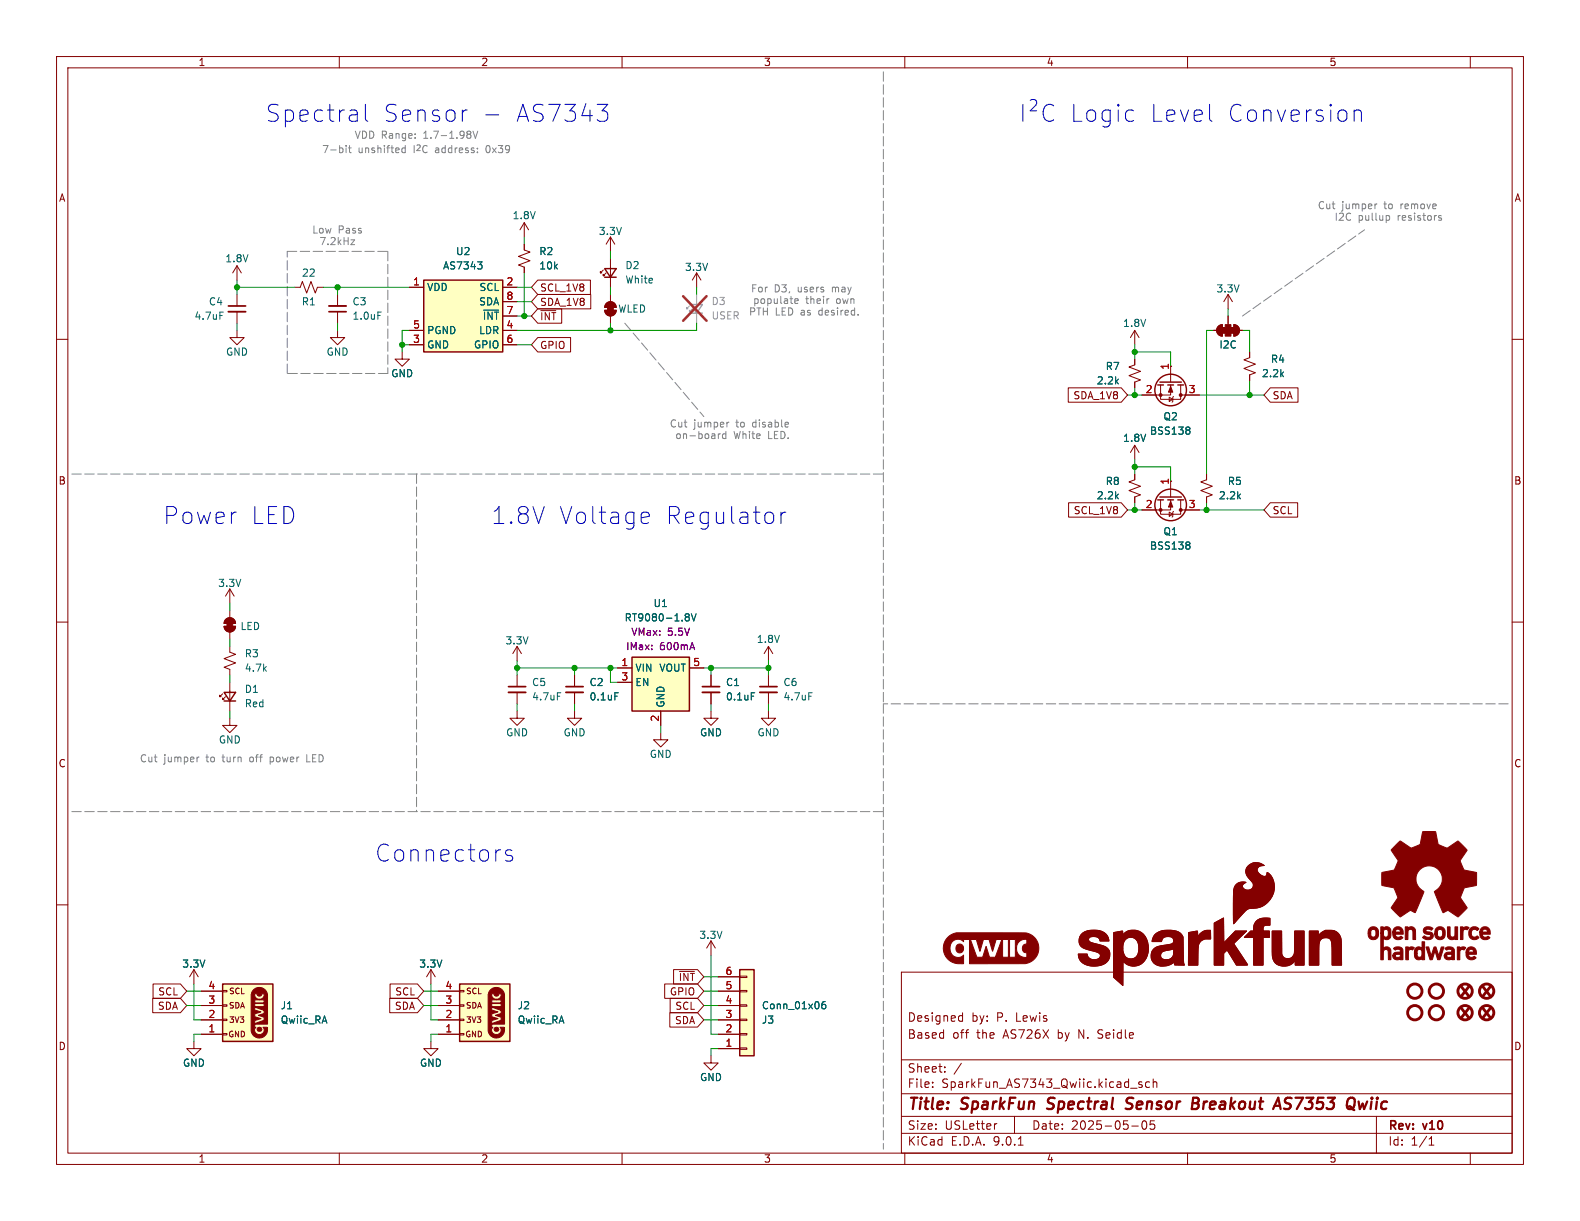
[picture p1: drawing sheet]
<svg xmlns="http://www.w3.org/2000/svg" width="279mm" height="216mm" viewBox="0 0 279 216" stroke-linecap="round" stroke-linejoin="round" font-family="sans-serif">
<g fill="none" stroke="#840000" stroke-width=".18">
<path d="M10 10h259.4v195.9h-259.4zM12 12h255.4v191.9h-255.4zM60 10v2M110 10v2M160 10v2M210 10v2M260 10v2M41.9 52.1v2M41.9 55.1v2.1M92.7 43.2v1l1 .4-2 .7 2 .8-2 .8 1 .3v1.1M217.2 52.1l.7 1.2M217.2 52.1l-.8 1.2"/>
<path d="M217.2 52.1v2.5M10 60h2M200.7 63.5v1l-1.1 .4 2.1 .8-2.1 .7 2.1 .8-1 .4v1M267.4 60h2M10 110h2M91.4 114.3l-.7 1.3M91.4 114.3l.8 1.3M91.4 114.3v2.5M267.4 110h2M10 160h2M34.3 171.5l-.8 1.2M34.3 171.5l.8 1.2"/>
<path d="M34.3 171.5v2.5M159.4 171.9h108v32h-108zM169.8 179.6l.4 .1M170.2 179.1v1.5M267.4 160h2M76.2 184.2v1.2h1.3l-1.3 1.3-1.3-1.3h1.3M159.4 197.4h108M159.4 193.4h108M159.4 187.4h108M164.9 192.1v.2M164.9 191.4v.1M167.1 189.4v.2"/>
<path d="M167.1 188.7v.1M170 188l-1.3 1.9M170.2 180.5l-.4 .1M176.3 198.7l-.3 .1M179.4 197.4v3M199.9 192.4h1.2M200.1 199.1h1.2M201.9 191.4l-.3-.1-.2 .2v.2l.5 .2v.3h-.5M202.1 198.3l.2-.1a.81 .81 0 0 1 .6 .6 .81 .81 0 0 1-.3 .8l-.2 .1a.81 .81 0 0 1-.3-1.4zM203.3 191.4l-.4-.1-.3 .3v.4l.1 .2h.6M203.9 191.4l.2-.1 .4 .1 .1 .9M203.9 190.8v1.5"/>
<path d="M204.1 198.2h-.7v.7l.2-.1h.5l.1 .2-.1 .5-.2 .2-.5-.2M243.4 197.4v6.5M60 203.9v2M110 203.9v2M159.4 200.4h108M160 203.9v2M180.1 202.5h.8M210 203.9v2M252.7 202.5h.9M252.7 201.4l.4-.4v1.5M260 203.9v2"/>
</g>
<path d="M185.1 196l.3 .1M185.4 194.3l-.1 .2 .1 .4M200.1 195.9a.85 .85 0 0 1-1.1 .1M200.1 194.1l-.6 .1a.46 .46 0 0 0-.3 .5 .46 .46 0 0 0 .3 .4l.6 .1M210.9 195.1h.6M211 194.1h.7a.49 .49 0 0 1 .3 .5 .49 .49 0 0 1-.5 .5M211.5 195.1l.3 .1a.58 .58 0 0 1-.3 .9h-.8M227 196l.8 .1M228.1 194.1l-.6 .1a.46 .46 0 0 0-.3 .5 .46 .46 0 0 0 .3 .4l.4 .1M240.2 194.8l.3 1.3 .5-.9 .2 .9 .6-1.3" fill="none" stroke="#840000" stroke-width=".4"/>
<g fill="#840000" stroke="#840000" stroke-width=".18">
<path d="M191.2 165.3a3.7 3.7 0 0 1 4.3-.2l.5 .7 .1 .6h-1.6a1.16 1.16 0 0 0-1.7-.7 .55 .55 0 0 0-.3 .6 .55 .55 0 0 0 .6 .4l1 .3a2.36 2.36 0 0 1 2.1 1.4 2.05 2.05 0 0 1-2.2 2.4 3.3 3.3 0 0 1-3.1-1.1l-.2-1h1.6a1.25 1.25 0 0 0 1 1 1.25 1.25 0 0 0 1.3-.7 .74 .74 0 0 0-.8-.7l-.4-.1a3.1 3.1 0 0 1-2.5-1.2l-.1-.9z"/>
<path d="M196.9 164.9l1.6-.3v.8a2.5 2.5 0 0 1 2.6-.8 2.5 2.5 0 0 1 1.8 2 3.1 3.1 0 0 1-2.3 4.2 2.38 2.38 0 0 1-2-.9v4.4l-1.7-1.5v-5.1h1.6a1.53 1.53 0 0 0 1.9 1.8 2.11 2.11 0 0 0 .9-2.7 1.39 1.39 0 0 0-1.7-1 1.39 1.39 0 0 0-1 1.6l-.1 .3h-1.6z"/>
<path d="M204.3 165.1a4.1 4.1 0 0 1 4.4-.1l.5 .7 .1 4.1 .1 .9-1.7-.1-.1-.5a2.79 2.79 0 0 1-3.8-.1l-.2-.5v-.6h1.6a.98 .98 0 0 0 1.5 .8 1.57 1.57 0 0 0 .8-1.9l-.6 .2a1.89 1.89 0 0 0-1.6 .6l-.1 .3h-1.6a1.78 1.78 0 0 1 1.9-1.7l.5-.1a1.43 1.43 0 0 0 1.6-.6 .79 .79 0 0 0-1-.9 .96 .96 0 0 0-1.2 .9h-1.7l.2-.8z"/>
<path d="M210.2 164.9l1.5-.3 .1 1.1a2.13 2.13 0 0 1 2.3-1.2v1.5h-.5a1.6 1.6 0 0 0-1.7 2l-.1 2.7h-1.6z"/>
<path d="M214.7 163.2l1.7-.9v4.4l2.1-2.1h1.9l-2.2 2.3 2.4 3.7-1.9 .1-1.7-2.7-.6 .6v2.1h-1.7z"/>
<path d="M220.7 153.1a2.13 2.13 0 0 1 2.9-.1 .91 .91 0 0 0-1.3 1 1.28 1.28 0 0 0 1.6 .8l.1-.4a.78 .78 0 0 1 .8 .5 3.9 3.9 0 0 1-.1 4.1 3.9 3.9 0 0 1-3.8 1.6 8.1 8.1 0 0 0-2.5 2.4l-.3 .3v-4.2a4.1 4.1 0 0 1 .5-2.7 1.84 1.84 0 0 1 1.7-.4 .68 .68 0 0 0-.6 .8 .68 .68 0 0 0 .7 .6 .93 .93 0 0 0 1.2-.5 .93 .93 0 0 0-.4-1.2 1.79 1.79 0 0 1-.5-2.6z"/>
<path d="M222.1 163a2.63 2.63 0 0 1 2.5-.6v1.2h-.4a.61 .61 0 0 0-.7 .1 .61 .61 0 0 0-.1 .6v.3h1.1v1.2h-1.1v4.9h-1.7v-4.9h-1.7l1.2-1.2h.5l.1-1.1z"/>
<path d="M225 164.6h1.6l.1 4.1a1.18 1.18 0 0 0 1.4 .8 1.18 1.18 0 0 0 .8-1.5v-3.4h1.7v6.1h-1.6v-.9a2.34 2.34 0 0 1-3.7 .2l-.3-1z"/>
<path d="M231.5 164.6h1.6v.9a2.42 2.42 0 0 1 2.7-1 2.32 2.32 0 0 1 1.4 2.7v3.5h-1.6l-.1-3.2a1.42 1.42 0 0 0-.7-1.7 1.22 1.22 0 0 0-1.6 1.4v3.5h-1.7z"/>
</g>
<path d="M40.4 54.1h3" fill="none" stroke="#840000" stroke-width=".3"/>
<path d="M40.4 55.1h3" fill="none" stroke="#840000" stroke-width=".33"/>
<path d="M38.9 55.2h.6" fill="none" stroke="#006464" stroke-width=".18"/>
<path d="M74.9 49.5h14v12.7h-14z" fill="#ffffc2"/>
<g fill="none" stroke="#840000" stroke-width=".25">
<path d="M74.9 49.5h14v12.7h-14zM204.7 68.1h1M205.1 67.6h3.8M206.5 68.1h1M208.3 68.1h1"/>
<circle cx="207" cy="69" r="2.79"/>
</g>
<g fill="none" stroke="#840000" stroke-width=".18">
<path d="M41.9 58.4v1.3h1.3l-1.3 1.3-1.3-1.3h1.3M41.9 47l-.8 1.3M41.9 47l.8 1.3M41.9 47v2.5M59.7 58.4v1.3h1.3l-1.3 1.3-1.3-1.3h1.3M72.4 50.8h2.5M72.4 58.4h2.5M88.9 50.8h2.5M88.9 58.4h2.5M88.9 53.3h2.5M88.9 55.9h2.5M123.2 48.3l-.8 1.2"/>
<path d="M123.2 48.3l.8 1.2M123.2 48.3v2.5M200.7 58.4l.7 1.3M200.7 58.4l-.8 1.3M200.7 58.4v2.6M214.6 58.4h1.3M215.4 57.7l.8-.3v2a1.02 1.02 0 0 1-1-.6 1.02 1.02 0 0 1 .2-1.1zM217.2 55.9v1.5M218.2 57.4a1.02 1.02 0 0 1 1 1 1.02 1.02 0 0 1-1 1zM218.4 58.4h1.3M71.1 62.2v1.3h1.3l-1.3 1.3-1.3-1.3h1.3M72.4 61h2.5"/>
<path d="M88.9 61h2.5M205.2 68.1v2.5h3.6v-2.5M206.8 70.2l.6 .4-.6 .4zM207 68.1v1.8h-5.1M207 64.8v2.8M207.5 70.1l-.1 .1v.8l-.1 .1M208.8 69.9h3.3M221 62.2v1l-1 .4 2 .8-2 .8 2 .7-1 .4v1"/>
</g>
<path d="M84.5 46.3h.7l-.4 .5M85 46.8l.2 .2v.3l-.2 .3M210.2 75.5l.2 .3-.2 .3 .2 .2v.2l-.2 .3" fill="none" stroke="#006464" stroke-width=".18"/>
<g fill="#840000" stroke="#840000" stroke-width=".18">
<path d="M207 68.3l.4 1h-.8z"/>
<path d="M216.2 57.9h.5v1h-.5z"/>
<path d="M215.4 57.7l.8-.3v2a1.02 1.02 0 0 1-1-.6 1.02 1.02 0 0 1 .2-1.1z"/>
<path d="M216.7 57.4h1v2h-1z"/>
<path d="M217.7 57.9h.5v1h-.5z"/>
<path d="M218.2 57.4a1.02 1.02 0 0 1 1 1 1.02 1.02 0 0 1-1 1z"/>
<circle cx="208.8" cy="69.8" r=".25"/>
<circle cx="205.2" cy="69.8" r=".25"/>
</g>
<path d="M81.3 174h8.9v10.2h-8.9z" fill="#ffffc2"/>
<g fill="#840000" stroke="#840000" stroke-width=".18">
<path d="M86.8 175a1.46 1.46 0 0 1 2.4 .9v5.2h-2.2l1.6-.7v-.5l-1-.4 1-.3v-2.4h-.8v-.1a.8 .8 0 0 0 .8-1h-.4a.4 .4 0 0 1-.4 .4 .4 .4 0 0 1-.4-.4h-.5a.82 .82 0 0 0 .9 1v.1h-.9v.5h1.7v.1h-1.7v.6h1.7v.7l-1.6-.6-.1 .5 1.2 .3-1.1 .4-.1 .5 1.2 .3-1.1 .3-.1 1.2h.3a.79 .79 0 0 0 .1 1.1 .79 .79 0 0 0 1 0 .79 .79 0 0 0 .1-1.1h.8a1.49 1.49 0 0 1-1.1 1.9 1.49 1.49 0 0 1-1.8-1.2v-6.5z"/>
<path d="M191.2 165.3a3.7 3.7 0 0 1 4.3-.2l.5 .7 .1 .6h-1.6a1.16 1.16 0 0 0-1.7-.7 .55 .55 0 0 0-.3 .6 .55 .55 0 0 0 .6 .4l1 .3a2.36 2.36 0 0 1 2.1 1.4 2.05 2.05 0 0 1-2.2 2.4 3.3 3.3 0 0 1-3.1-1.1l-.2-1h1.6a1.25 1.25 0 0 0 1 1 1.25 1.25 0 0 0 1.3-.7 .74 .74 0 0 0-.8-.7l-.4-.1a3.1 3.1 0 0 1-2.5-1.2l-.1-.9z"/>
<path d="M196.9 164.9l1.6-.3v.8a2.5 2.5 0 0 1 2.6-.8 2.5 2.5 0 0 1 1.8 2 3.1 3.1 0 0 1-2.3 4.2 2.38 2.38 0 0 1-2-.9v4.4l-1.7-1.5v-5.1h1.6a1.53 1.53 0 0 0 1.9 1.8 2.11 2.11 0 0 0 .9-2.7 1.39 1.39 0 0 0-1.7-1 1.39 1.39 0 0 0-1 1.6l-.1 .3h-1.6z"/>
<path d="M204.3 165.1a4.1 4.1 0 0 1 4.4-.1l.5 .7 .1 4.1 .1 .9-1.7-.1-.1-.5a2.79 2.79 0 0 1-3.8-.1l-.2-.5v-.6h1.6a.98 .98 0 0 0 1.5 .8 1.57 1.57 0 0 0 .8-1.9l-.6 .2a1.89 1.89 0 0 0-1.6 .6l-.1 .3h-1.6a1.78 1.78 0 0 1 1.9-1.7l.5-.1a1.43 1.43 0 0 0 1.6-.6 .79 .79 0 0 0-1-.9 .96 .96 0 0 0-1.2 .9h-1.7l.2-.8z"/>
<path d="M210.2 164.9l1.5-.3 .1 1.1a2.13 2.13 0 0 1 2.3-1.2v1.5h-.5a1.6 1.6 0 0 0-1.7 2l-.1 2.7h-1.6z"/>
<path d="M214.7 163.2l1.7-.9v4.4l2.1-2.1h1.9l-2.2 2.3 2.4 3.7-1.9 .1-1.7-2.7-.6 .6v2.1h-1.7z"/>
<path d="M220.7 153.1a2.13 2.13 0 0 1 2.9-.1 .91 .91 0 0 0-1.3 1 1.28 1.28 0 0 0 1.6 .8l.1-.4a.78 .78 0 0 1 .8 .5 3.9 3.9 0 0 1-.1 4.1 3.9 3.9 0 0 1-3.8 1.6 8.1 8.1 0 0 0-2.5 2.4l-.3 .3v-4.2a4.1 4.1 0 0 1 .5-2.7 1.84 1.84 0 0 1 1.7-.4 .68 .68 0 0 0-.6 .8 .68 .68 0 0 0 .7 .6 .93 .93 0 0 0 1.2-.5 .93 .93 0 0 0-.4-1.2 1.79 1.79 0 0 1-.5-2.6z"/>
<path d="M222.1 163a2.63 2.63 0 0 1 2.5-.6v1.2h-.4a.61 .61 0 0 0-.7 .1 .61 .61 0 0 0-.1 .6v.3h1.1v1.2h-1.1v4.9h-1.7v-4.9h-1.7l1.2-1.2h.5l.1-1.1z"/>
<path d="M225 164.6h1.6l.1 4.1a1.18 1.18 0 0 0 1.4 .8 1.18 1.18 0 0 0 .8-1.5v-3.4h1.7v6.1h-1.6v-.9a2.34 2.34 0 0 1-3.7 .2l-.3-1z"/>
<path d="M231.5 164.6h1.6v.9a2.42 2.42 0 0 1 2.7-1 2.32 2.32 0 0 1 1.4 2.7v3.5h-1.6l-.1-3.2a1.42 1.42 0 0 0-.7-1.7 1.22 1.22 0 0 0-1.6 1.4v3.5h-1.7z"/>
<path d="M107.4 54.1h1.1v1h-1.1z"/>
<path d="M107.2 53.6a1.02 1.02 0 0 1 1.1-.2 1.02 1.02 0 0 1 .7 1h-2.1z"/>
<path d="M106.9 54.9h2.1a1.02 1.02 0 0 1-1.1 1 1.02 1.02 0 0 1-1-1z"/>
<path d="M167.7 165.7l.5-.4 .9-.4 12 .1a2.74 2.74 0 0 1 2.6 2.6 2.74 2.74 0 0 1-2.4 2.8h-9.9v-4.3h.2l1.1 3.2h1.1l.6-2 .6 2h4.6v-1.6h.2a1.51 1.51 0 0 0 1.8 1.6v-.8a.76 .76 0 0 1-.8-.8 .76 .76 0 0 1 .8-.8v-.8a1.54 1.54 0 0 0-1.8 1.6h-.2v-1.6h-1.1v3.2h-.2v-3.2h-1v3.2h-1.3l1.1-3.2h-.9l-.7 2.1-.6-2.1h-1l-.6 2.1-.5-1.7a.36 .36 0 0 0-.2-.4 .36 .36 0 0 0-.4 0h-1.8v.4a1.44 1.44 0 0 0-1.8-.2 1.44 1.44 0 0 0-.6 1.8 1.38 1.38 0 0 0 .9 1.1 1.38 1.38 0 0 0 1.5-.3v1.5a2.87 2.87 0 0 1-2.9-.9 2.87 2.87 0 0 1-.4-3z"/>
<path d="M242.2 164.1a.97 .97 0 0 1 1.2-.1 .97 .97 0 0 1 .4 1.2 .94 .94 0 0 1-1 1 .94 .94 0 0 1-.9-1.2h.5a.5 .5 0 0 0 .5 .7 .5 .5 0 0 0 .4-.7 .49 .49 0 0 0-.4-.7 .49 .49 0 0 0-.5 .7h-.5l.1-.5z"/>
<path d="M244.2 163.9h.4v.2a.81 .81 0 0 1 1-.1 .81 .81 0 0 1 .4 .9v.2a.82 .82 0 0 1-.4 .9 .82 .82 0 0 1-1-.1v1.8a.81 .81 0 0 1 1-.2 .81 .81 0 0 1 .4 1v1.2h-.5v-1.2a.47 .47 0 0 0-.4-.6 .47 .47 0 0 0-.5 .6v1.2h-.4v-4.7h.4a.47 .47 0 0 0 .4 .7 .47 .47 0 0 0 .5-.6 .49 .49 0 0 0-.1-.7 .49 .49 0 0 0-.7 .2l-.1 .4h-.4z"/>
<path d="M246.4 167.7a.99 .99 0 0 1 1.3-.2 .99 .99 0 0 1 .4 1.2v1h-.5v-.2l-.2 .2a.78 .78 0 0 1-1.1-.7h.4a.47 .47 0 0 0 .6 .3 .47 .47 0 0 0 .3-.6 .76 .76 0 0 0-.9 .3h-.4a.77 .77 0 0 1 .9-.6l.4-.1a.48 .48 0 0 0-.3-.5 .48 .48 0 0 0-.5 .2z"/>
<path d="M246.5 164.2a.92 .92 0 0 1 1.1-.3 .92 .92 0 0 1 .5 1v.3h-1.4a.65 .65 0 0 0 .4 .5 .65 .65 0 0 0 .7-.1l.3 .2a1.05 1.05 0 0 1-1.3 .3 1.05 1.05 0 0 1-.5-1.3h1.4a.47 .47 0 0 0-.5-.5 .47 .47 0 0 0-.5 .5h-.4z"/>
<path d="M248.5 163.9h.5v.2a.84 .84 0 0 1 1-.1 .84 .84 0 0 1 .3 1v1.1h-.4v-1.1a.48 .48 0 0 0-.5-.7 .48 .48 0 0 0-.4 .7v1.1h-.5z"/>
<path d="M248.6 167.4h.5v.3a.78 .78 0 0 1 1-.1l-.3 .4a.53 .53 0 0 0-.7 .1 .53 .53 0 0 0 0 .6v1h-.5z"/>
<path d="M251.5 166.5h.4v3.2h-.4v-.2a.84 .84 0 0 1-1.1 .1 .84 .84 0 0 1-.3-1h.5a.48 .48 0 0 0 .4 .7 .48 .48 0 0 0 .5-.7 .48 .48 0 0 0-.5-.7 .48 .48 0 0 0-.4 .7h-.5a.83 .83 0 0 1 .3-1 .83 .83 0 0 1 1.1 .1z"/>
<path d="M251.9 164.1l.3-.2h.6l.6 .3-.3 .3-.1-.1a.52 .52 0 0 0-.9 .2l.2 .1a1.01 1.01 0 0 1 1.2 .7 1.05 1.05 0 0 1-1.8 .5l-.2-.1 .4-.3a.7 .7 0 0 0 1.1-.1l-.3-.2a.73 .73 0 0 1-.9-.3 .73 .73 0 0 1 .1-.8z"/>
<path d="M252.2 167.5l.4-.1 .5 1.6 .3-1.1a.37 .37 0 0 1 .1-.4 .37 .37 0 0 1 .4-.1l.5 1.5 .5-1.4h.4l-.7 2.2h-.4l-.4-1.5-.4 1a.39 .39 0 0 1-.1 .5 .39 .39 0 0 1-.4 0z"/>
<path d="M254 164.1a.98 .98 0 0 1 1.2 0 .98 .98 0 0 1 .4 1.1 .92 .92 0 0 1-1 1 .92 .92 0 0 1-.9-1.1h.5a.49 .49 0 0 0 .6 .6 .49 .49 0 0 0 .3-.7 .49 .49 0 0 0-.4-.7 .49 .49 0 0 0-.5 .6v.2h-.5l.1-.7z"/>
<path d="M255.5 167.7a.97 .97 0 0 1 1.3-.2 .97 .97 0 0 1 .4 1.2v1h-.5v-.2a.81 .81 0 0 1-1.3-.5h.4a.48 .48 0 0 0 .6 .3 .48 .48 0 0 0 .3-.6l-.6 .1-.3 .2h-.4a.77 .77 0 0 1 .9-.6l.4-.1a.48 .48 0 0 0-.3-.5 .48 .48 0 0 0-.5 .2z"/>
<path d="M256 163.9h.4v1a.52 .52 0 0 0 .1 .6 .52 .52 0 0 0 .7 0l.1-1.6h.5v2.2h-.5v-.2l-.3 .2a.79 .79 0 0 1-1-.5z"/>
<path d="M247.1 149.1l.5-.4 1.6 1a.58 .58 0 0 0 .9 .1l.7-.3a.61 .61 0 0 0 .5-.8l.3-1.6 2.2-.1 .1 .1 .3 1.7a.58 .58 0 0 0 .6 .7l.7 .3a.58 .58 0 0 0 .9-.2l1.4-.9 1.6 1.6-1.2 2 .7 1.5 2.2 .5v1.8a.36 .36 0 0 1 0 .5 .36 .36 0 0 1-.4 .1l-1.7 .3-.6 1.3a.61 .61 0 0 0 .2 .9l.9 1.3-1.6 1.6-1.6-1a.52 .52 0 0 0-.8 .2l-.2 .1a.34 .34 0 0 1-.3-.5l-1.4-3.2a2.36 2.36 0 0 0 1.4-3.1 2.36 2.36 0 0 0-3-1.3 2.36 2.36 0 0 0-1.5 2.9l.4 .7 .5 .5a.38 .38 0 0 1 .4 .3 .38 .38 0 0 1-.2 .4l-1.3 3.3-.9-.4-1.8 1.1-1.4-1.4a.3 .3 0 0 1-.2-.3 .3 .3 0 0 1 .2-.2l1-1.5-.5-1.2a.6 .6 0 0 0-.8-.6l-1.5-.3v-2.3l2.1-.5 .6-1.1a.48 .48 0 0 0 0-.8l-1.1-1.6z"/>
<path d="M257.7 167.4h.4v.3a.69 .69 0 0 1 1.1-.1l-.1 .1a.66 .66 0 0 1-.7 .2l-.2 .4-.1 1.4h-.4z"/>
<path d="M258.3 163.9h.4v.2l.5-.2h.3l.3 .1-.2 .2a.27 .27 0 0 1-.4 .1l-.4 .3-.1 1.5h-.4z"/>
<path d="M259.6 167.6a.98 .98 0 0 1 1.1 0 .98 .98 0 0 1 .4 1.1h-1.4a.58 .58 0 0 0 .4 .6 .58 .58 0 0 0 .6-.2l.3 .3a1.05 1.05 0 0 1-1.3 .2 1.05 1.05 0 0 1-.5-1.2h1.4a.47 .47 0 0 0-.5-.5 .47 .47 0 0 0-.4 .5h-.5z"/>
<path d="M260 164.1a1.05 1.05 0 0 1 1.5 .2l-.3 .3a.63 .63 0 0 0-.9-.1 .63 .63 0 0 0-.1 .8 .57 .57 0 0 0 1 .2l.3 .2a1.04 1.04 0 0 1-1.4 .3 1.04 1.04 0 0 1-.3-1.4z"/>
<path d="M262 164.1a.99 .99 0 0 1 1.2 0 .99 .99 0 0 1 .3 1.1h-1.4a.64 .64 0 0 0 1.1 .4 .27 .27 0 0 1 .2 .3 .27 .27 0 0 1-.4 .2 1.03 1.03 0 0 1-1.1-.2 1.03 1.03 0 0 1-.2-1.1h1.4a.47 .47 0 0 0-.5-.5 .47 .47 0 0 0-.5 .5h-.4z"/>
<path d="M207 88.6l.4 1.1h-.8z"/>
<circle cx="87.8" cy="182" r=".4"/>
<circle cx="169.7" cy="167.7" r=".75"/>
<circle cx="208.8" cy="90.2" r=".25"/>
<circle cx="205.2" cy="90.2" r=".25"/>
</g>
<g fill="none" stroke="#840000" stroke-width=".25">
<path d="M106.9 47.5h2.1l-1.1 1.5zM106.9 49h2.1M204.7 88.4h1M205.1 87.9h3.8M206.5 88.4h1M208.3 88.4h1M81.3 174h8.9v10.2h-8.9z"/>
<circle cx="207" cy="89.3" r="2.79"/>
</g>
<g fill="none" stroke="#840000" stroke-width=".18">
<path d="M92.7 39.4l-.8 1.2M92.7 39.4l.8 1.2M92.7 39.4v2.5M52.1 50.8h1l.4-1 .7 2 .8-2 .8 2 .3-1h1M59.7 52.1v2M59.7 55.1v2.1M106.7 47.8l-.5 .5v-.3v.3h.2M106.9 54.9h2.1a1.02 1.02 0 0 1-1.1 1 1.02 1.02 0 0 1-1-1zM107.2 48.3l-.5 .5v-.3v.3h.2M107.2 53.6a1.02 1.02 0 0 1 1.1-.2 1.02 1.02 0 0 1 .7 1h-2.1zM107.9 41.9v2.6M107.9 45.7v5.1"/>
<path d="M107.9 52.1v1.2M107.9 55.9v1.3M107.9 41.9l-.7 1.3M107.9 41.9l.8 1.3M200.7 78.7l.7 1.3M200.7 78.7l-.8 1.3M200.7 78.7v2.6M200.7 83.8v1l-1.1 .4 2.1 .8-2.1 .7 2.1 .8-1 .4v1M205.2 88.4v2.5h3.6v-2.5M206.8 90.6l.6 .3-.6 .4zM207 88.4v1.8h-5.1M207 85.1v2.8"/>
<path d="M207.5 90.4l-.1 .2v.7l-.1 .1M208.8 90.2h3.3M213.4 83.8v1l-1.1 .4 2.1 .8-2.1 .7 2.1 .8-1 .4v1M101.6 119.4v2M40.6 127v1.3h1.3l-1.3 1.2-1.2-1.2h1.2M91.4 125.7v1.3h1.3l-1.3 1.3-1.2-1.3h1.2M101.6 122.4v2.1M125.7 125.7v1.3h1.3l-1.3 1.3-1.2-1.3h1.2M135.9 125.7v1.3h1.3l-1.3 1.3-1.3-1.3h1.3M76.2 171.5l-.8 1.2M76.2 171.5l.8 1.2M76.2 171.5v2.5"/>
<path d="M77.5 175.3h3.8M77.5 177.8h3.8M81.3 175.1h.7v.3h-.7zM81.3 177.7h.7v.2h-.7zM125.7 166.4l-.7 1.2M125.7 166.4l.8 1.2M125.7 166.4v2.5M34.3 184.2v1.2h1.3l-1.3 1.3-1.3-1.3h1.3M77.5 180.3h3.8M77.5 182.9h3.8M81.3 180.2h.7v.3h-.7zM81.3 182.8h.7v.2h-.7z"/>
<path d="M125.7 186.7v1.3h1.3l-1.3 1.2-1.2-1.2h1.2"/>
</g>
<path d="M58.2 55.1h3M100.1 121.4h3" fill="none" stroke="#840000" stroke-width=".3"/>
<path d="M58.2 54.1h3M100.1 122.4h3" fill="none" stroke="#840000" stroke-width=".33"/>
<path d="M66.8 55.2h.6M210.2 95.8l.2 .3-.2 .3 .2 .2v.3l-.2 .2M108.7 122.5h.6" fill="none" stroke="#006464" stroke-width=".18"/>
<path d="M122.2 53.8h2l-1 1.6zM122.2 55.4h2" fill="none" stroke="#a1a1a1" stroke-width=".25"/>
<path d="M121.9 54.1l-.5 .5v-.2v.2h.3M122.4 54.6l-.5 .5v-.2v.2h.3M123.2 52.1v5.1" fill="none" stroke="#a1a1a1" stroke-width=".18"/>
<path d="M120.8 52.4l4.1 4.3M124.9 52.4l-4.1 4.3" fill="none" stroke="#e12e31" stroke-width=".46"/>
<g fill="none" stroke="#840000" stroke-width=".51">
<circle cx="250.2" cy="179.1" r="1.27"/>
<circle cx="250.2" cy="175.3" r="1.27"/>
<circle cx="254" cy="179.1" r="1.27"/>
<circle cx="254" cy="175.3" r="1.27"/>
</g>
<path d="M39.4 174h8.9v10.2h-8.9z" fill="#ffffc2"/>
<g fill="#840000" stroke="#840000" stroke-width=".18">
<path d="M44.9 175a1.46 1.46 0 0 1 2.4 .9v5.2h-2.3l1.7-.7v-.5l-1-.4 1-.3v-2.4h-.8v-.1a.8 .8 0 0 0 .8-1h-.4a.4 .4 0 0 1-.4 .4 .4 .4 0 0 1-.4-.4h-.5a.82 .82 0 0 0 .9 1v.1h-.9v.5h1.7v.1h-1.7v.6h1.7v.7l-1.7-.6v.5l1.1 .3-1.1 .4v.5l1.2 .3-1.1 .3-.1 1.2h.3a.79 .79 0 0 0 0 1.1 .79 .79 0 0 0 1.1 0 .79 .79 0 0 0 .1-1.1h.8a1.49 1.49 0 0 1-1.1 1.9 1.49 1.49 0 0 1-1.8-1.2v-6.5z"/>
<path d="M40.1 110h1v1h-1z"/>
<path d="M39.6 110.7h2.1a1.02 1.02 0 0 1-1.1 1.1 1.02 1.02 0 0 1-1-1.1z"/>
<path d="M39.9 109.5a1.02 1.02 0 0 1 1.1-.2 1.02 1.02 0 0 1 .7 .9h-2.1z"/>
<circle cx="45.9" cy="182" r=".4"/>
</g>
<path d="M39.4 174h8.9v10.2h-8.9z" fill="none" stroke="#840000" stroke-width=".25"/>
<g fill="none" stroke="#840000" stroke-width=".18">
<path d="M39.6 110.7h2.1a1.02 1.02 0 0 1-1.1 1.1 1.02 1.02 0 0 1-1-1.1zM39.9 109.5a1.02 1.02 0 0 1 1.1-.2 1.02 1.02 0 0 1 .7 .9h-2.1zM40.6 104.1l-.7 1.3M40.6 104.1l.8 1.3M40.6 104.1v2.6M40.6 108v1.2M40.6 111.8v1.2M125.7 119.4v2M135.9 119.4v2M125.7 122.4v2.1M135.9 122.4v2.1M35.6 175.3h3.8"/>
<path d="M35.6 177.8h3.8M39.4 175.1h.7v.3h-.7zM39.4 177.7h.7v.2h-.7zM35.6 180.3h3.8M35.6 182.9h3.8M39.4 180.2h.7v.3h-.7zM39.4 182.8h.7v.2h-.7z"/>
</g>
<path d="M124.2 121.4h3.1M134.4 121.4h3" fill="none" stroke="#840000" stroke-width=".3"/>
<path d="M124.2 122.4h3.1M134.4 122.4h3" fill="none" stroke="#840000" stroke-width=".33"/>
<path d="M132.9 122.5h.6M143 122.5h.6" fill="none" stroke="#006464" stroke-width=".18"/>
<path d="M111.8 116.2h10.1v9.5h-10.1z" fill="#ffffc2"/>
<path d="M111.8 116.2h10.1v9.5h-10.1zM39.6 122.4h2.1l-1.1 1.6zM39.6 124h2.1" fill="none" stroke="#840000" stroke-width=".25"/>
<path d="M40.6 114.3v1l1.1 .4-2.1 .8 2.1 .7-2.1 .8 1 .4v1M91.4 119.4v2M109.2 118.1h2.6M121.9 118.1h2.6M39.4 122.7l-.5 .5v-.3v.3h.2M39.9 123.2l-.5 .5v-.3v.3h.2M40.6 120.7v5M91.4 122.4v2.1M101.6 125.7v1.3h1.3l-1.3 1.3-1.3-1.3h1.3M109.2 120.7h2.6M116.8 129.5v1.3h1.3l-1.3 1.3-1.2-1.3h1.2M116.8 125.7v2.6" fill="none" stroke="#840000" stroke-width=".18"/>
<path d="M121.4 108.5h.2l.3 .3-.3 .3M121.4 109.1h.2M121.6 109.1l.3 .2v.3l-.1 .1-.4 .1M122.3 108.5l.4 1.3 .4-1.3M98.6 122.5h.6" fill="none" stroke="#006464" stroke-width=".18"/>
<path d="M89.9 121.4h3.1" fill="none" stroke="#840000" stroke-width=".3"/>
<path d="M89.9 122.4h3.1" fill="none" stroke="#840000" stroke-width=".33"/>
<path d="M130.8 171.5h2.5v15.2h-2.5z" fill="#ffffc2"/>
<path d="M130.8 171.5h2.5v15.2h-2.5z" fill="none" stroke="#840000" stroke-width=".25"/>
<g fill="none" stroke="#840000" stroke-width=".18">
<path d="M72.4 58.4h2.5M72.4 50.8h2.5M88.9 58.4h2.5M88.9 50.8h2.5M88.9 53.3h2.5M88.9 55.9h2.5M92.7 43.2v1M92.7 47.2v1.1M95.1 54.6h4.2v2.6h-4.2l-1.1-1.3zM95.1 59.7h5.8v2.5h-5.8l-1.1-1.2zM95.1 49.5h9.3v2.6h-9.3l-1.1-1.3zM95.1 52.1h9.4v2.5h-9.4l-1.1-1.3z"/>
<path d="M214.6 58.4h1.3M217.2 55.9v1.3M218.4 58.4h1.3M72.4 61h2.5M88.9 61h2.5M188.9 68.6h9.4l1.1 1.3-1.1 1.2h-9.4zM200.7 63.5v1M200.7 67.6v1M201.9 69.9h2.6M209.5 69.9h2.6M221 62.2v1M221 66.3v1"/>
<path d="M224.6 68.6h4.9v2.5h-4.9l-1.1-1.2zM189 88.9h9.3l1.1 1.3-1.1 1.2h-9.3zM200.7 83.8v1M200.7 87.9v1M201.9 90.2h2.6M209.5 90.2h2.6M213.4 83.8v1M213.4 87.9v1M224.6 88.9h4.9v2.5h-4.9l-1.1-1.2zM101.6 119.4v2M109.2 118.1h2.6M121.9 118.1h2.6"/>
<path d="M125.7 119.4v2M135.9 114.3l-.8 1.3M135.9 114.3l.8 1.3M135.9 114.3v2.5M101.6 122.4v2.1M109.2 120.7h2.6M116.8 125.7v2.6M125.7 122.4v2.1M27 176.5h4.9l1.1 1.3-1.1 1.3h-4.9zM27.1 174h4.8l1.1 1.3-1.1 1.2h-4.8zM35.6 177.8h3.8M35.6 175.3h3.8"/>
<path d="M68.9 176.5h4.9l1.1 1.3-1.1 1.3h-4.9zM69 174h4.8l1.1 1.3-1.1 1.2h-4.8zM77.5 177.8h3.8M77.5 175.3h3.8M117.5 174h5.8l1.2 1.3-1.2 1.2h-5.8zM118.4 179.1h4.9l1.2 1.2-1.2 1.3h-4.9zM118.5 176.5h4.8l1.2 1.3-1.2 1.3h-4.8zM119.1 171.4h4.2l1.2 1.3-1.2 1.3h-4.2zM120.2 171.8h2.6M127 177.8h3.8M127 175.3h3.8M127 172.7h3.8"/>
<path d="M130.8 177.7h1.3v.2h-1.3zM130.8 175.1h1.3v.3h-1.3zM130.8 172.6h1.3v.2h-1.3zM35.6 182.9h3.8M35.6 180.3h3.8M77.5 182.9h3.8M77.5 180.3h3.8M127 185.4h3.8M127 182.9h3.8M127 180.3h3.8M130.8 185.3h1.3v.2h-1.3zM130.8 182.8h1.3v.2h-1.3z"/>
<path d="M130.8 180.2h1.3v.3h-1.3z"/>
</g>
<path d="M84.5 46.3h.7l-.4 .5M85 46.8l.2 .2v.3l-.2 .3M210.2 75.5l.2 .3-.2 .3 .2 .2v.2l-.2 .3M210.2 95.8l.2 .3-.2 .3 .2 .2v.3l-.2 .2M121.4 108.5h.2l.3 .3-.3 .3M121.4 109.1h.2M121.6 109.1l.3 .2v.3l-.1 .1-.4 .1M122.3 108.5l.4 1.3 .4-1.3M108.7 122.5h.6M132.9 122.5h.6M145.9 177.1l-.3 .1a.86 .86 0 0 0 0 1.2l.4-.1v-.5l-.2-.2h-.2l-.3 .2" fill="none" stroke="#006464" stroke-width=".18"/>
<path d="M156.2 12.7v111.8M50.8 44.5h17.8M68.6 44.5v21.5M110.5 57.2l14 16.5M219.7 55.9l21.6-15.3M50.8 66v-21.5M68.6 66h-17.8M12.7 83.8h143.5M73.7 83.8v59.7M156.2 124.5v78.7M266.7 124.5h-110.5M12.7 143.5h143.5" fill="none" stroke="#848484" stroke-width=".18" stroke-dasharray="1.7 .6"/>
<g fill="none" stroke="#009600" stroke-width=".18">
<path d="M41.9 50.8h10.2M41.9 49.5v2.6M41.9 57.2v1.2M57.1 50.8h15.3M59.7 50.8v1.3M59.7 57.2v1.2M72.4 58.4h-1.3v3.8M91.4 55.9h2.6M91.4 50.8h2.6M91.4 53.3h2.6M92.7 41.9v1.3M92.7 48.3v7.6"/>
<path d="M107.9 44.5v1.2M107.9 50.8v1.3M107.9 57.2v1.2M123.2 57.2v1.2h-31.8M123.2 50.8v1.3M214.6 58.4h-1.2v25.4M217.2 54.6v1.3M219.7 58.4h1.3v3.8M71.1 61h1.3M91.4 61h2.6M199.4 69.9h2.5M200.7 61v2.5"/>
<path d="M200.7 68.6v1.3M200.7 62.2h6.3v2.6M212.1 69.9h11.4M221 67.3v2.6M199.4 90.2h2.5M200.7 81.3v2.5M200.7 88.9v1.3M200.7 82.6h6.3v2.5M212.1 90.2h11.4M213.4 88.9v1.3M40.6 106.7v1.3M40.6 113v1.3"/>
<path d="M40.6 119.4v1.3M91.4 116.8v2.6M91.4 118.1h17.8M101.6 118.1v1.3M107.9 118.1v2.6h1.3M124.5 118.1h11.4M125.7 118.1v1.3M135.9 116.8v2.6M40.6 125.7v1.3M91.4 124.5v1.2M101.6 124.5v1.2M116.8 128.3v1.2"/>
<path d="M125.7 124.5v1.2M135.9 124.5v1.2M33 175.3h2.6M33 177.8h2.6M34.3 174v6.3h1.3M74.9 175.3h2.6M74.9 177.8h2.6M76.2 174v6.3h1.3M124.5 175.3h2.5M124.5 177.8h2.5M124.5 172.7h2.5M125.7 168.9v14h1.3"/>
<path d="M35.6 182.9h-1.3v1.3M77.5 182.9h-1.3v1.3M124.5 180.3h2.5M127 185.4h-1.3v1.3"/>
</g>
<g fill="none" stroke="#0000c2" stroke-width=".18">
<path d="M64.6 18.4v2.6l.2 .3 .2 .1M82.3 19.4h.3M105.6 18.4h1.9l-1 1.2M106.9 19.6l.3 .1 .3 .5v.7l-.3 .4-.3 .1M180.9 18.4v3M182.2 17.7l.7-.1a.61 .61 0 0 1 .3 1l-1 1h1.1M186.3 18.7a1.12 1.12 0 0 0-1.3-.1 1.12 1.12 0 0 0-.5 1.1 1.27 1.27 0 0 0 .3 1.4 1.27 1.27 0 0 0 1.4 .2l.1-.1M239.5 19.7a.75 .75 0 0 1 1.2 .2v1.5M239.5 19.4v2M85.9 20.3h2.3M214 21.3l.3 .1M113.8 90.6h.6l.3 .1 .1 .6-1.4 .3"/>
<path d="M114.7 92.4l-.3 .2h-.6M138.1 90.6v2M139 90.6a.77 .77 0 0 0-.9 .5M90.5 150.4l-.7-.1-.3 .1-.1 .3 .1 .4 1 .3 .2 .3-.2 .4-.3 .2h-.5l-.3-.2"/>
</g>
<g fill="none" stroke="#848484" stroke-width=".18">
<path d="M61.2 25.7v.2M61.2 26.2v.8M61.6 26.2h.5M61.8 25.7v1.1l.3 .2M71.7 26.2h-.4l-.2 .2 .1 .5h.5M71.7 25.7v1.3M83.2 23.3v.3M83.2 23.9v.4M83.6 23.2l.5 1.3 .4-1.3M243.5 36.1h-.2M245.3 38.1l.3 .1 .1 .2v.4l-.4 .2M254.4 38.2h.5"/>
<path d="M254.4 38.5l.5 .1v.2l-.2 .2-.3-.1M62 42.4h.7l-.7 .9h.7M140.5 53.2l.7-.1-.1-.2-.4-.1-.2 .2 .1 .6h.5M146.5 52.8h.1M127 76.7v.9M127.2 76.8l-.2 .1M127.9 76.8l-.1 .1v.5l.2 .2 .4-.1M128.4 76.3v1.3M128.9 74.7h-.2M35.2 133.9h-.2M47.8 133.9v1.2M47.8 134.7h.1"/>
<path d="M47.9 133.9h-.1M54.2 133.4v1.3h.7"/>
</g>
<g fill="#009600" stroke="#009600" stroke-width=".18">
<circle cx="221" cy="69.9" r=".46"/>
<circle cx="200.7" cy="90.2" r=".46"/>
<circle cx="213.4" cy="90.2" r=".46"/>
<circle cx="41.9" cy="50.8" r=".46"/>
<circle cx="59.7" cy="50.8" r=".46"/>
<circle cx="71.1" cy="61" r=".46"/>
<circle cx="107.9" cy="58.4" r=".46"/>
<circle cx="92.7" cy="55.9" r=".46"/>
<circle cx="125.7" cy="118.1" r=".46"/>
<circle cx="91.4" cy="118.1" r=".46"/>
<circle cx="135.9" cy="118.1" r=".46"/>
<circle cx="101.6" cy="118.1" r=".46"/>
<circle cx="107.9" cy="118.1" r=".46"/>
<circle cx="200.7" cy="69.9" r=".46"/>
<circle cx="200.7" cy="62.2" r=".46"/>
<circle cx="200.7" cy="82.6" r=".46"/>
</g>
<g font-size="4.2" fill="#0000c2">
<text x="47" y="21.8">Spectral</text>
<text x="67.7" y="21.8">Sensor</text>
<text x="90.8" y="21.8">AS7343</text>
<text x="189.1" y="21.8">Logic</text>
<text x="203.1" y="21.8">Level</text>
<text x="216.7" y="21.8">Conversion</text>
<text x="28.9" y="92.9">Power</text>
<text x="44.3" y="92.9">LED</text>
<text x="86.9" y="92.9">1.8V</text>
<text x="98.7" y="92.9">Voltage</text>
<text x="117.5" y="92.9">Regulator</text>
<text x="66.3" y="152.6">Connectors</text>
</g>
<g font-size="3.5" fill="#840000">
<text x="257.6" y="177">x x</text>
<text x="257.6" y="180.8">x x</text>
</g>
<g font-size="2.8" fill="#840000">
<text x="160.4" y="196.8">Title:</text>
<text x="170.1" y="196.8">SparkFun</text>
<text x="186.1" y="196.8">Spectral</text>
<text x="200.8" y="196.8">Sensor</text>
<text x="213.2" y="196.8">Breakout</text>
<text x="228.7" y="196.8">AS7353</text>
<text x="242.2" y="196.8">Qwiic</text>
</g>
<g font-size="2.1" fill="#840000">
<text x="160.4" y="183.9">Based</text>
<text x="160.4" y="180.9">Designed</text>
<text x="168.4" y="183.9">off</text>
<text x="171.8" y="180.9">by:</text>
<text x="172.8" y="183.9">the</text>
<text x="176.3" y="180.9">P.</text>
<text x="177.6" y="183.9">AS726X</text>
<text x="179.8" y="180.9">Lewis</text>
<text x="187.3" y="183.9">by</text>
<text x="191.1" y="183.9">N.</text>
<text x="194.7" y="183.9">Seidle</text>
<text x="160.4" y="189.9">Sheet:</text>
<text x="160.4" y="192.6">File:</text>
<text x="166.5" y="192.6">SparkFun_AS7343_Qwiic.kicad_sch</text>
<text x="160.4" y="202.8">KiCad</text>
<text x="160.4" y="200">Size:</text>
<text x="167.1" y="200">USLetter</text>
<text x="168.1" y="202.8">E.D.A.</text>
<text x="175.7" y="202.8">9.0.1</text>
<text x="182.4" y="200">Date:</text>
<text x="189.4" y="200">2025-05-05</text>
<text x="245.4" y="200.2">Rev:</text>
<text x="245.4" y="202.8">Id:</text>
<text x="249.5" y="202.8">1/1</text>
<text x="251.8" y="200.2">v10</text>
</g>
<g font-size="1.8" fill="#840000">
<text x="35" y="11.9">1</text>
<text x="85" y="11.9">2</text>
<text x="135" y="11.9">3</text>
<text x="185" y="11.9">4</text>
<text x="235" y="11.9">5</text>
<text x="10.3" y="35.9">A</text>
<text x="267.7" y="35.9">A</text>
<text x="95.4" y="51.8">SCL_1V8</text>
<text x="95.4" y="56.8">~{INT}</text>
<text x="95.4" y="54.3">SDA_1V8</text>
<text x="95.4" y="61.9">GPIO</text>
<text x="189.7" y="70.8">SDA_1V8</text>
<text x="224.9" y="70.8">SDA</text>
<text x="10.3" y="85.9">B</text>
<text x="267.7" y="85.9">B</text>
<text x="189.8" y="91.1">SCL_1V8</text>
<text x="224.9" y="91.1">SCL</text>
<text x="10.3" y="135.9">C</text>
<text x="267.7" y="135.9">C</text>
<text x="119.9" y="173.7">~{INT}</text>
<text x="27.8" y="178.8">SDA</text>
<text x="27.9" y="176.2">SCL</text>
<text x="69.7" y="178.8">SDA</text>
<text x="69.8" y="176.2">SCL</text>
<text x="118.4" y="176.2">GPIO</text>
<text x="119.3" y="178.8">SCL</text>
<text x="10.3" y="185.9">D</text>
<text x="119.3" y="181.3">SDA</text>
<text x="267.7" y="185.9">D</text>
<text x="35" y="205.8">1</text>
<text x="85" y="205.8">2</text>
<text x="135" y="205.8">3</text>
<text x="185" y="205.8">4</text>
<text x="235" y="205.8">5</text>
</g>
<g font-size="1.8" fill="#848484">
<text x="56.9" y="27.3">7-bit</text>
<text x="62.6" y="24.7">VDD Range:</text>
<text x="63.3" y="27.3">unshifted</text>
<text x="73.2" y="27.3">I^{2}Caddress:</text>
<text x="75" y="24.7">1.7-1.98V</text>
<text x="86.4" y="27.3">0x39</text>
<text x="55.1" y="41.5">Low</text>
<text x="59.8" y="41.5">Pass</text>
<text x="232.9" y="37.1">Cut</text>
<text x="235.9" y="39.1">I2C</text>
<text x="237.2" y="37.1">jumper</text>
<text x="240.2" y="39.1">pullup</text>
<text x="244.9" y="37.1">to</text>
<text x="247.2" y="39.1">resistors</text>
<text x="247.9" y="37.1">remove</text>
<text x="56.4" y="43.5">7.2kHz</text>
<text x="132.7" y="51.9">For</text>
<text x="133.1" y="54">populate</text>
<text x="136.9" y="51.9">D3,</text>
<text x="141.2" y="51.9">users</text>
<text x="142.5" y="54">their</text>
<text x="147.4" y="51.9">may</text>
<text x="148" y="54">own</text>
<text x="132.3" y="56">PTH LED as</text>
<text x="145" y="56">desired.</text>
<text x="118.3" y="75.8">Cut</text>
<text x="119.3" y="77.8">on-board</text>
<text x="122.7" y="75.8">jumper</text>
<text x="129.7" y="77.8">White</text>
<text x="130.3" y="75.8">to</text>
<text x="133.3" y="75.8">disable</text>
<text x="135.9" y="77.8">LED.</text>
<text x="24.6" y="134.9">Cut</text>
<text x="29" y="134.9">jumper</text>
<text x="36.6" y="134.9">to</text>
<text x="39.6" y="134.9">turn</text>
<text x="44.6" y="134.9">off</text>
<text x="48.4" y="134.9">power</text>
<text x="55.1" y="134.9">LED</text>
</g>
<g font-size="1.8" fill="#006464">
<text x="90.6" y="39">1.8V</text>
<text x="105.8" y="41.8">3.3V</text>
<text x="39.8" y="46.6">1.8V</text>
<text x="78.2" y="47.9">AS7343</text>
<text x="80.5" y="45.3">U2</text>
<text x="95.3" y="45.3">R2</text>
<text x="95.3" y="47.9">10k</text>
<text x="110.5" y="47.8">D2</text>
<text x="53.3" y="49.1">22</text>
<text x="75.4" y="51.7">VDD</text>
<text x="84.7" y="51.7">SCL</text>
<text x="110.5" y="50.3">White</text>
<text x="121" y="48.1">3.3V</text>
<text x="215" y="51.9">3.3V</text>
<text x="34.3" y="56.7">4.7uF</text>
<text x="36.8" y="54.2">C4</text>
<text x="53.3" y="54.2">R1</text>
<text x="62.2" y="54.2">C3</text>
<text x="62.2" y="56.7">1.0uF</text>
<text x="75.4" y="59.3">PGND</text>
<text x="84.6" y="54.2">SDA</text>
<text x="84.6" y="59.3">LDR</text>
<text x="85.3" y="56.7">~{INT}</text>
<text x="109.2" y="55.5">WLED</text>
<text x="198.5" y="58">1.8V</text>
<text x="39.9" y="63.1">GND</text>
<text x="57.7" y="63.1">GND</text>
<text x="75.4" y="61.8">GND</text>
<text x="83.7" y="61.8">GPIO</text>
<text x="195.4" y="65.6">R7</text>
<text x="215.5" y="61.8">I2C</text>
<text x="224.6" y="64.4">R4</text>
<text x="69.1" y="66.9">GND</text>
<text x="193.9" y="68.2">2.2k</text>
<text x="223.1" y="66.9">2.2k</text>
<text x="203.2" y="77.1">BSS138</text>
<text x="205.6" y="74.5">Q2</text>
<text x="198.5" y="78.3">1.8V</text>
<text x="193.9" y="88.5">2.2k</text>
<text x="195.4" y="86">R8</text>
<text x="215.4" y="88.5">2.2k</text>
<text x="217" y="86">R5</text>
<text x="205.6" y="94.8">Q1</text>
<text x="203.2" y="97.4">BSS138</text>
<text x="38.5" y="104">3.3V</text>
<text x="115.5" y="107.5">U1</text>
<text x="42.4" y="111.6">LED</text>
<text x="110.4" y="110.1">RT9080-1.8V</text>
<text x="133.7" y="113.9">1.8V</text>
<text x="43.2" y="116.4">R3</text>
<text x="43.2" y="119">4.7k</text>
<text x="89.3" y="114.1">3.3V</text>
<text x="112.3" y="119">VIN</text>
<text x="116.5" y="119">VOUT</text>
<text x="43.2" y="122.7">D1</text>
<text x="43.2" y="125.3">Red</text>
<text x="94" y="121.5">C5</text>
<text x="94" y="124.1">4.7uF</text>
<text x="104.1" y="121.5">C2</text>
<text x="104.1" y="124.1">0.1uF</text>
<text x="112.3" y="121.5">EN</text>
<text x="117.7" y="125.2" transform="rotate(-90 117.7 125.2)">GND</text>
<text x="128.3" y="121.5">C1</text>
<text x="128.3" y="124.1">0.1uF</text>
<text x="138.4" y="121.5">C6</text>
<text x="138.4" y="124.1">4.7uF</text>
<text x="38.6" y="131.7">GND</text>
<text x="89.4" y="130.4">GND</text>
<text x="99.6" y="130.4">GND</text>
<text x="123.7" y="130.4">GND</text>
<text x="133.9" y="130.4">GND</text>
<text x="114.8" y="134.2">GND</text>
<text x="123.6" y="166.2">3.3V</text>
<text x="32.1" y="171.3">3.3V</text>
<text x="74" y="171.3">3.3V</text>
<text x="49.5" y="178.7">J1</text>
<text x="91.4" y="178.7">J2</text>
<text x="134.6" y="178.7">Conn_01x06</text>
<text x="49.5" y="181.2">Qwiic_RA</text>
<text x="91.4" y="181.2">Qwiic_RA</text>
<text x="134.6" y="181.2">J3</text>
<text x="32.3" y="188.8">GND</text>
<text x="74.2" y="188.8">GND</text>
<text x="123.7" y="191.4">GND</text>
</g>
<g font-size="1.8" fill="#a90000">
<text x="73" y="50.5">1</text>
<text x="89.5" y="50.5">2</text>
<text x="89.5" y="53.1">8</text>
<text x="73" y="58.2">5</text>
<text x="89.5" y="55.6">7</text>
<text x="89.5" y="58.2">4</text>
<text x="73" y="60.7">3</text>
<text x="89.5" y="60.7">6</text>
<text x="206.8" y="65.5" transform="rotate(-90 206.8 65.5)">1</text>
<text x="202.5" y="69.6">2</text>
<text x="210.1" y="69.6">3</text>
<text x="202.5" y="89.9">2</text>
<text x="206.8" y="85.8" transform="rotate(-90 206.8 85.8)">1</text>
<text x="210.1" y="89.9">3</text>
<text x="109.8" y="117.9">1</text>
<text x="122.5" y="117.9">5</text>
<text x="109.8" y="120.4">3</text>
<text x="116.6" y="127.7" transform="rotate(-90 116.6 127.7)">2</text>
<text x="128.2" y="172.5">6</text>
<text x="36.8" y="175">4</text>
<text x="36.8" y="177.5">3</text>
<text x="78.7" y="175">4</text>
<text x="78.7" y="177.5">3</text>
<text x="128.2" y="177.5">4</text>
<text x="128.2" y="175">5</text>
<text x="36.8" y="180.1">2</text>
<text x="36.8" y="182.6">1</text>
<text x="78.7" y="180.1">2</text>
<text x="78.7" y="182.6">1</text>
<text x="128.2" y="185.2">1</text>
<text x="128.2" y="182.6">2</text>
<text x="128.2" y="180.1">3</text>
</g>
<g font-size="1.8" fill="#989898">
<text x="125.7" y="54.1">D3</text>
<text x="125.7" y="56.7">USER</text>
</g>
<g font-size="1.8" fill="#840084">
<text x="111.5" y="112.6">VMax:</text>
<text x="118" y="112.6">5.5V</text>
<text x="110.6" y="115.2">IMax:</text>
<text x="116.6" y="115.2">600mA</text>
</g>
<g font-size="1.4" fill="#840000">
<text x="40.4" y="178.5">SDA</text>
<text x="40.4" y="176">SCL</text>
<text x="82.3" y="178.5">SDA</text>
<text x="82.3" y="176">SCL</text>
<text x="40.3" y="183.6">GND</text>
<text x="40.4" y="181.1">3V3</text>
<text x="82.2" y="183.6">GND</text>
<text x="82.3" y="181.1">3V3</text>
</g>
</svg>
